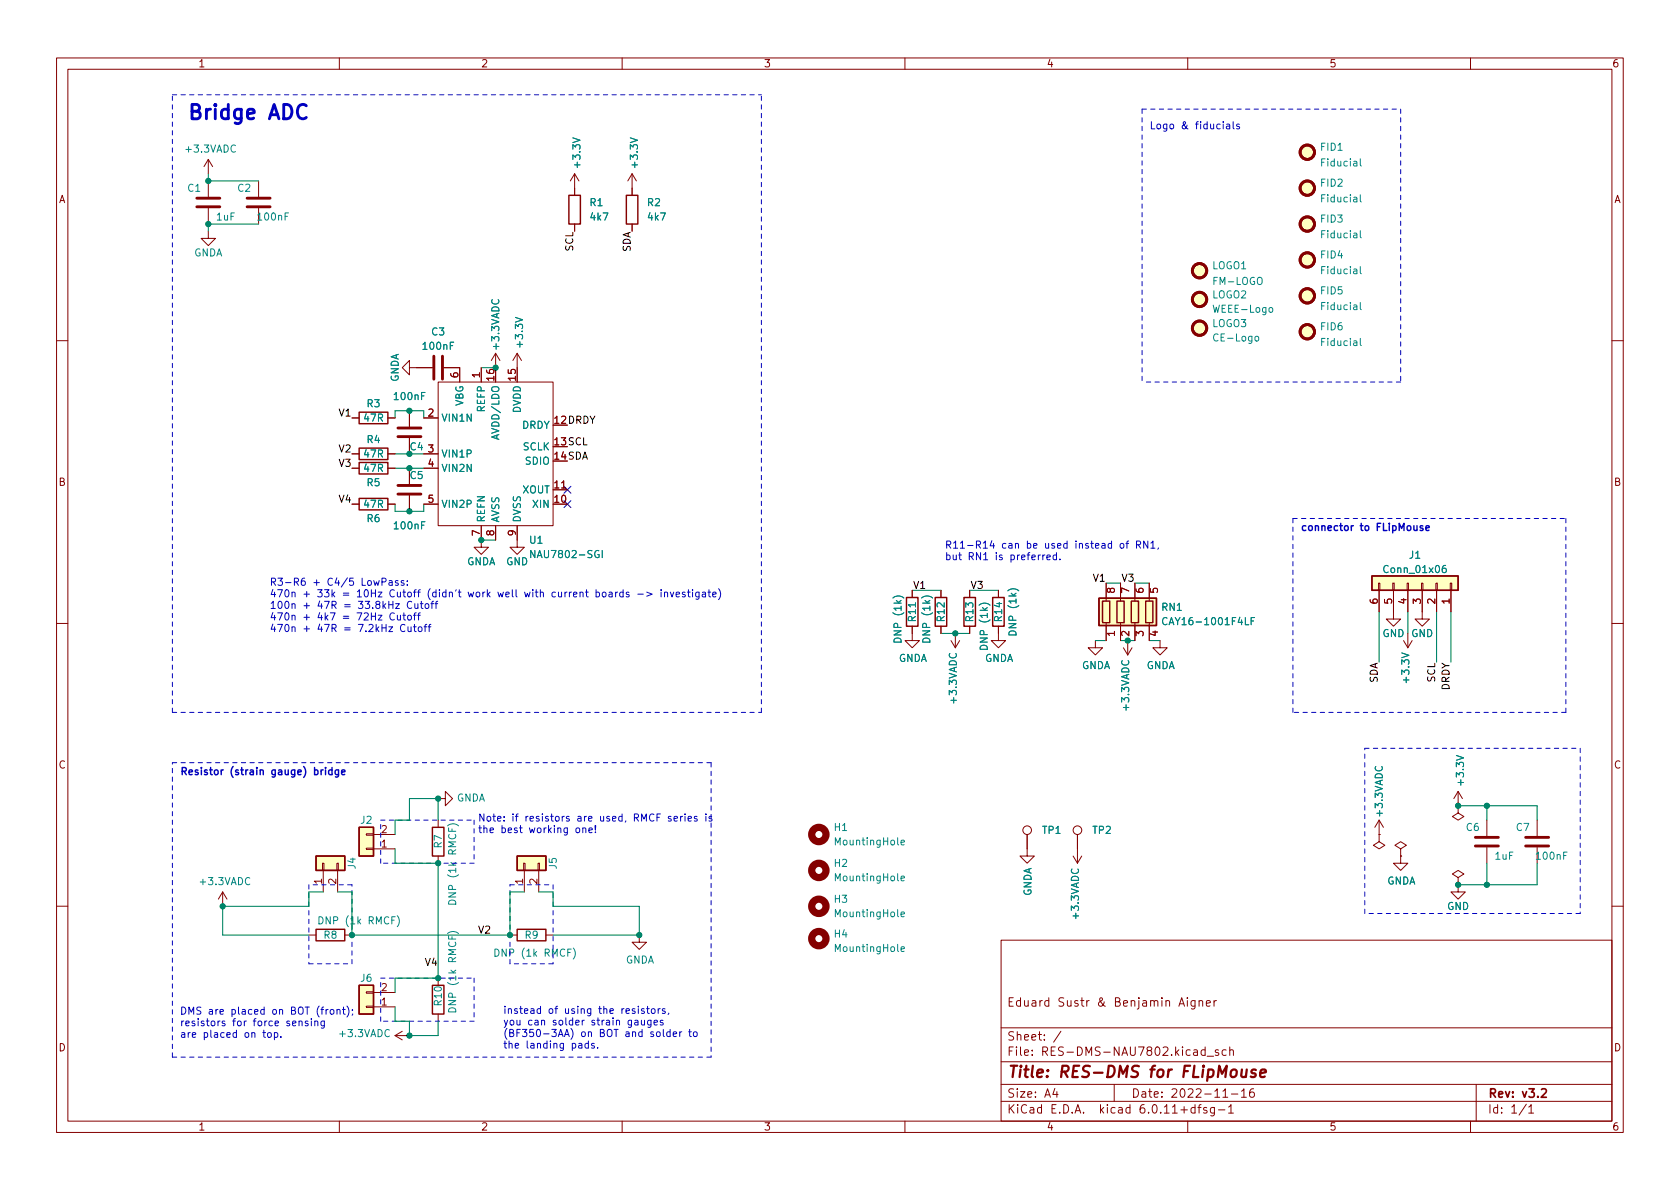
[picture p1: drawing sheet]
<svg xmlns="http://www.w3.org/2000/svg" width="297mm" height="210mm" viewBox="0 0 297 210" stroke-linecap="round" stroke-linejoin="round" font-family="sans-serif">
<g fill="none" stroke="#840000" stroke-width=".18">
<path d="M10 10.2h277v190.1h-277zM12 12.2h273v186.1h-273zM60 10.2v2M110 10.2v2M160 10.2v2M210 10.2v2M260 10.2v2M36.8 28.2l-.7 1.3M36.8 28.2v2.5M36.8 32v2.8M36.8 36.8v2.8M36.8 28.2l.8 1.3"/>
<path d="M45.7 32v2.8M45.7 36.8v2.8M101.6 30.7v3.8M101.6 39.6v1.3M101.6 30.7l-.8 1.3M101.6 30.7l.8 1.3M111.8 30.7l-.8 1.3M111.8 30.7v3.8M111.8 39.6v1.3M111.8 30.7l.7 1.3M36.8 40.9v1.3h1.3l-1.3 1.2-1.2-1.2h1.2M10 60.2h2"/>
<path d="M62.2 73.9h1.3M68.6 73.9h1.2M72.4 65v-1.3l-1.3 1.3 1.3 1.3v-1.3h4.1M72.4 72.6v2.8M72.4 77.5v2.8M74.9 73.9h2.6M77.5 67.6h20.3v25.4h-20.3zM78.5 65h2.8v2.6M85.1 65v2.6M87.6 62.5v5.1M87.6 62.5l-.7 1.2M87.6 62.5l.8 1.2"/>
<path d="M91.4 62.5v5.1M91.4 62.5l-.7 1.2M91.4 62.5l.8 1.2M285 60.2h2M62.2 89.1h1.3M62.2 80.3h1.3M62.2 82.8h1.3M68.6 89.1h1.2M68.6 80.3h1.2M68.6 82.8h1.2M72.4 82.8v2.8M72.4 87.6v2.8"/>
<path d="M74.9 89.1h2.6M74.9 80.3h2.6M74.9 82.8h2.6M85.1 93v3.8h1.3l-1.3 1.2-1.3-1.2h1.3M87.6 93v2.5M91.4 93v3.8h1.3l-1.3 1.2-1.2-1.2h1.2M97.8 89.1h2.5M97.8 86.6h2.5M99.3 86.3h.7M10 110.2h2M161.3 110.7v2.6h1.3l-1.3 1.2-1.3-1.2h1.3M161.3 104.4v1.3"/>
<path d="M166.4 104.4v1.3M166.4 110.7v1.3M168.1 113.3l.8 1.2M168.9 112v2.5M169.7 113.3l-.8 1.2M171.4 104.4v1.3M171.4 110.7v1.3M176.5 110.7v2.6h1.3l-1.3 1.2-1.2-1.2h1.2M176.5 104.4v1.3M193.7 113.3v1.2h1.2l-1.2 1.3-1.3-1.3h1.3M195.6 103.1v3.2M195.6 110.1v3.2"/>
<path d="M196.3 104.3l.3-.3 .3 .1 .1 .2v.3l-.4 .2-.2-.2-.2-.5-.2-.1-.2 .1v.4l.1 .2 .2 .1 .2-.3M197 112h-1.2l.3 .4M198.1 103.1v3.2M198.1 110.1v3.2M198.6 114.5l.8 1.3M199.4 113.3v2.5M199.6 111.6v.8l-.9-.8-.4 .3 .1 .5M199.6 104.5l-1.3-.5v.8M200.2 114.5l-.8 1.3M200.7 103.1v3.2M200.7 110.1v3.2M200.9 112.4v-.8l.4 .5 .2-.4h.5l.1 .2-.1 .5"/>
<path d="M200.9 104.1v.4a.86 .86 0 0 0 1.2 0l-.1-.4-.4-.1-.3 .3 .1 .3 .2 .2M203.2 103.1v3.2M203.2 110.1v3.2M203.4 104.1v.6l.6 .1-.1-.2v-.5l.2-.1 .4 .1 .2 .2-.2 .5M204.2 111.6v.8l-.9-.3M205.1 113.3v1.2h1.3l-1.3 1.3-1.3-1.3h1.3M243.7 103.1h.3v1.3h-.3zM243.8 104.4v3.8M246.3 103.1h.2v1.3h-.2zM246.4 104.4v5.1h1.2l-1.2 1.2-1.3-1.2h1.3M248.2 113.3l.7 1.2M248.8 103.1h.2v1.3h-.2z"/>
<path d="M248.9 104.4v3.8M248.9 112v2.5M249.7 113.3l-.8 1.2M251.3 103.1h.3v1.3h-.3zM251.5 104.4v5.1h1.2l-1.2 1.2-1.3-1.2h1.3M253.9 103.1h.2v1.3h-.2zM254 104.4v3.8M256.4 103.1h.3v1.3h-.3zM256.5 104.4v3.8M285 110.2h2M257.8 139.9l-.8 1.3M257.8 139.9v2.6"/>
<path d="M257.8 139.9l.8 1.3M39.4 157.7l-.8 1.3M39.4 157.7v2.6M39.4 157.7l.7 1.3M57 152.6h.3v1.3h-.3zM57.1 153.9v3.8M59.6 152.6h.2v1.3h-.2zM59.7 153.9v3.8M64.8 147.4h1.2v.3h-1.2zM64.8 150h1.2v.2h-1.2zM66 150.1h3.8M66 147.6h3.8"/>
<path d="M77.5 141.2h1.2v-1.3l1.3 1.3-1.3 1.3v-1.3M77.5 145v1.3M77.5 151.4v1.2M92.6 152.6h.2v1.3h-.2zM92.7 153.9v3.8M95.1 152.6h.3v1.3h-.3zM95.2 153.9v3.8M181.6 147.6v3.8h1.3l-1.3 1.2-1.3-1.2h1.3M189.7 151.4l.8 1.2M190.5 147.6v5M191.3 151.4l-.8 1.2M243.8 147.6v1.2l1.1 .7-1.1 .6-1-.6 1-.7"/>
<path d="M243.8 147.6h.1M243.8 145v2.6M243.8 145l-.7 1.3M243.8 145l.8 1.3M247.6 151.4v1.2h1.3l-1.3 1.3-1.2-1.3h1.2M247.6 150.1l1.1-.6-1.1-.7-1 .7 1 .6v1.3M247.6 151.4h.1M257.8 156.5v1.2h1.3l-1.3 1.3-1.3-1.3h1.3M257.8 142.5v1.3l1 .6-1 .6-1-.6 1-.6M257.8 142.5h.1M257.8 155.2l1-.6-1-.7-1 .7 1 .6v1.3M257.8 156.5h.1"/>
<path d="M262.9 145v2.8M262.9 149.9v2.7M271.8 145v2.8M271.8 149.9v2.7M10 160.2h2M54.6 165.3h1.3M61 165.3h1.2M64.8 175.4h1.2v.2h-1.2zM64.8 177.9h1.2v.3h-1.2zM66 178h3.8M66 175.5h3.8M77.5 173v1.2"/>
<path d="M77.5 179.3v1.3M90.2 165.3h1.2M96.5 165.3h1.3M113 165.3v1.3h1.3l-1.3 1.3-1.2-1.3h1.2M177 166.3h108v32h-108zM185.4 177l-.4-.1-.3 .3v.4l.2 .3h.5M185.4 176.4v1.5M206.1 177.1l.3-.2 .3 .1 .1 .9M285 160.2h2M60 198.3v2M69.8 183.1l1.3 .8M69.8 183.1h2.6"/>
<path d="M71.1 182.4l-1.3 .7M110 198.3v2M160 198.3v2M177 194.8h108M177 191.8h108M177 187.8h108M177 181.8h108M182.5 186.5v.1M182.5 185.7v.1M184.6 183.8v.1M184.6 183v.1M187.6 182.4l-1.3 1.9"/>
<path d="M197 191.8v3M210 198.3v2M213.4 186.8h1.2M215.4 185.7l-.3-.1-.2 .2v.3l.5 .1v.4h-.5M215.4 196.3h1.2M216.8 185.7l-.4-.1-.3 .3v.4l.1 .3h.6M217.2 195.8l.4-.5v1.5M217.2 196.8h.9M217.4 185.8l.2-.2 .4 .1 .1 .9M217.4 185.1v1.5M217.7 193.5h1.2M219.5 193l.4-.5v1.5"/>
<path d="M219.5 194h.9M221.6 192.5a.59 .59 0 0 0-.7 .7v.5l.2 .3h.4l.2-.1 .1-.5-.2-.2-.4-.1-.3 .3M260 198.3v2M261 191.8v6.5M270.3 195.8l.4-.5v1.5M270.3 196.8h.9"/>
<circle cx="181.6" cy="146.8" r=".76"/>
<circle cx="190.5" cy="146.8" r=".76"/>
</g>
<path d="M201.4 188.6a.85 .85 0 0 0-1.1 .1 .45 .45 0 0 0 .2 .7l.4 .1a.49 .49 0 0 1 .3 .5 .49 .49 0 0 1-.4 .5l-.8-.1" fill="none" stroke="#840000" stroke-width=".4"/>
<g fill="#ffffc2" stroke="#ffffc2" stroke-width=".18">
<path d="M194.3 105.8h10.2v4.8h-10.2z"/>
<path d="M242.6 101.8h15.2v2.6h-15.2z"/>
<path d="M63.5 146.3h2.5v5.1h-2.5z"/>
<path d="M55.9 151.4h5.1v2.5h-5.1z"/>
<path d="M63.5 174.2h2.5v5.1h-2.5z"/>
<path d="M91.4 151.4h5.1v2.5h-5.1z"/>
<circle cx="212.1" cy="53" r="1.27"/>
<circle cx="231.1" cy="58.7" r="1.27"/>
<circle cx="231.1" cy="26.9" r="1.27"/>
<circle cx="231.1" cy="46" r="1.27"/>
<circle cx="231.1" cy="39.6" r="1.27"/>
<circle cx="231.1" cy="33.3" r="1.27"/>
<circle cx="231.1" cy="52.3" r="1.27"/>
<circle cx="212.1" cy="58" r="1.27"/>
<circle cx="212.1" cy="47.9" r="1.27"/>
</g>
<g fill="none" stroke="#840000" stroke-width=".51">
<path d="M34.8 36.6h4.1M34.8 35h4.1M43.7 36.6h4.1M43.7 35h4.1M70.4 75.7h4M70.4 77.2h4M76.7 63v4.1M78.2 63v4.1M70.4 85.8h4M70.4 87.4h4M260.9 149.6h4M260.9 148.1h4"/>
<path d="M269.7 149.6h4.1M269.7 148.1h4.1"/>
<circle cx="231.1" cy="26.9" r="1.27"/>
<circle cx="231.1" cy="33.3" r="1.27"/>
<circle cx="231.1" cy="39.6" r="1.27"/>
<circle cx="212.1" cy="47.9" r="1.27"/>
<circle cx="212.1" cy="53" r="1.27"/>
<circle cx="212.1" cy="58" r="1.27"/>
<circle cx="231.1" cy="58.7" r="1.27"/>
<circle cx="231.1" cy="52.3" r="1.27"/>
<circle cx="231.1" cy="46" r="1.27"/>
</g>
<g fill="none" stroke="#008484" stroke-width=".18">
<path d="M41.6 25.8a.6 .6 0 0 0-.8 .4 .6 .6 0 0 0 .6 .7l.2-.1M51 37.7h-.6v1.2M101.3 24.4l1.3 .4-1.3 .4M111.4 24.4l1.3 .4-1.3 .4M239.4 28.6h.4l.1 .8M239.4 34.9h.4l.1 .8M239.9 28.8l-.4 .1-.2 .2 .2 .3 .4-.1M239.9 35.2h-.4l-.2 .2 .2 .3 .4-.1M240.5 28.1v1.1l.2 .2M240.5 34.4v1.1l.2 .2M87.1 53a.6 .6 0 0 0 .4 .8 .6 .6 0 0 0 .7-.6l-.1-.2M91.1 56.1l1.3 .4-1.3 .5"/>
<path d="M222 59.5h.3l.3 .2v.4l-.3 .2-.3-.1-.1-.1zM222.4 49.2l.2-.2a.43 .43 0 0 1 .6 .5v.4a.42 .42 0 0 1-.5 .4 .42 .42 0 0 1-.4-.4zM224.4 54.5l.2-.1 .4 .1v.5l-.1 .2h-.3l-.2-.1zM239.4 47.6h.4l.1 .8M239.4 41.3h.4l.1 .8M239.4 54h.4l.1 .8M239.9 47.9h-.4l-.2 .2 .2 .3 .4-.1M239.9 41.5l-.4 .1-.2 .2 .2 .3 .4-.1M239.9 54.2l-.4 .1-.2 .2 .2 .3 .4-.1M240.5 59.8v1.1l.2 .2M240.5 47.1v1.1l.2 .2M240.5 40.8v1.1l.2 .2"/>
<path d="M240.5 53.5v1.1l.2 .2M75.1 69.4h-.6v1.3M80.2 60.5h-.6v1.3M239.4 60.3h.4l.1 .8M239.9 60.6h-.4l-.2 .2 .2 .3 .4-.1M75.1 92.3h-.6v1.2M105.9 97.4a.59 .59 0 0 0-.8 .6 .59 .59 0 0 0 .8 .6v-.5h-.2M106.5 97.3v1.3M255.6 100l-.4 .1a.86 .86 0 0 0 0 1.2l.5-.2v-.4l-.2-.2h-.4l-.1 .2M157.9 105.7a1.46 1.46 0 0 1 1.9 0M161.9 106.6v.7M163 105.7a1.46 1.46 0 0 1 1.9 0"/>
<path d="M168 115.6a.6 .6 0 0 0 .4 .8 .6 .6 0 0 0 .7-.6l-.1-.2M173.1 107a1.46 1.46 0 0 1 1.9 0M178.2 104.5a1.46 1.46 0 0 1 1.9 0M198.4 116.8a.6 .6 0 0 0 .5 .9 .6 .6 0 0 0 .7-.6l-.1-.3M220.2 109.2v1.3h.6M221.2 109.8h.4M221.8 109.2h-.6v1.3M247.8 115.5l1.3 .4-1.3 .4M243.3 135.5a.6 .6 0 0 0 .4 .9 .6 .6 0 0 0 .7-.6l-.1-.3M257.5 133.6l1.3 .4-1.3 .4M44.2 155.3a.6 .6 0 0 0-.9 .4 .6 .6 0 0 0 .6 .7l.3-.1M158.7 154.5v1.1l.2 .2"/>
<path d="M158.7 148.1v1.1l.2 .2M159.3 155.3l.6-.1v-.2l-.4-.1-.2 .2 .1 .6h.5M159.3 149l.6-.1v-.3h-.4l-.2 .1 .1 .7h.5M189.5 153.7a.6 .6 0 0 0 .5 .8 .6 .6 0 0 0 .7-.6l-.1-.2M277.1 150.7h-.6v1.3M158.7 167v1.1l.2 .2M158.7 160.8v1.1l.2 .2M159.3 167.8l.6-.1v-.2l-.4-.1-.2 .2 .1 .6h.5M159.3 161.7l.6-.1v-.3h-.4l-.2 .1 .1 .7h.5M68.8 182.2a.6 .6 0 0 0-.8 .4 .6 .6 0 0 0 .6 .7l.2-.1"/>
</g>
<g fill="none" stroke="#840000" stroke-width=".25">
<path d="M100.6 34.5h2v5.1h-2zM110.7 34.5h2.1v5.1h-2.1zM63.5 72.9h5.1v2h-5.1zM63.5 79.2h5.1v2.1h-5.1zM63.5 81.8h5.1v2h-5.1zM63.5 88.1h5.1v2.1h-5.1zM160.3 105.7h2v5h-2zM165.4 105.7h2v5h-2zM170.4 105.7h2.1v5h-2.1zM175.5 105.7h2v5h-2zM194.3 105.8h10.2v4.8h-10.2zM194.9 106.3h1.3v3.8h-1.3z"/>
<path d="M197.5 106.3h1.3v3.8h-1.3zM200 106.3h1.3v3.8h-1.3zM202.6 106.3h1.2v3.8h-1.2zM242.6 101.8h15.2v2.6h-15.2zM55.9 151.4h5.1v2.5h-5.1zM63.5 146.3h2.5v5.1h-2.5zM76.5 146.3h2v5.1h-2zM91.4 151.4h5.1v2.5h-5.1zM55.9 164.3h5.1v2.1h-5.1zM63.5 174.2h2.5v5.1h-2.5zM76.5 174.2h2v5.1h-2zM91.4 164.3h5.1v2.1h-5.1z"/>
</g>
<g fill="none" stroke="#840000" stroke-width="1.3">
<circle cx="144.8" cy="153.9" r="1.27"/>
<circle cx="144.8" cy="147.6" r="1.27"/>
<circle cx="144.8" cy="166" r="1.27"/>
<circle cx="144.8" cy="160.3" r="1.27"/>
</g>
<g fill="none" stroke="#0000c2" stroke-width=".18">
<path d="M219.1 22l-.3-.1-.2 .2 .1 .2 .4 .1v.3h-.5M175.4 95.6l-.3 .9h.8M175.7 96.1v.8M187.4 98.9v.1M200.9 96.3h.7l.1-.2-.1-.3-.7-.1v1.2M51.6 104.8l.2-.1 .3 .1 .1 .8M51.6 106.9l.2-.1h.3l.1 .8M51.6 108.9l.2-.1 .3 .1 .1 .7M51.6 111l.2-.2 .3 .1 .1 .8M53.9 102.2l-.4 .1a.86 .86 0 0 0 0 1.2l.4-.1 .1-.4-.3-.3h-.2l-.2 .3M62.5 102.2h-.6l-.1 .6 .2-.1 .4 .1 .1 .2v.4l-.2 .1-.5-.1M76.1 104.1a1.46 1.46 0 0 0 0 1.9"/>
<path d="M82.8 104.7l.2 .9 .3-.7 .2 .7 .2-.9M88 104.7l.3 .9 .2-.7 .3 .7 .2-.9M92.8 104.7l.2 .9 .2-.7 .3 .7 .2-.9M98.2 104.8l-.4-.1-.2 .2 .1 .6h.5M105.4 104.8l.4-.1 .2 .2-.1 .6h-.5M105.4 104.3v1.3M112.8 105.1h.9M114.3 104.7l1 .4-1 .3M116.9 104.3v.1M116.9 104.7v.9M117.5 104.8l.2-.1 .3 .1v.8M117.5 104.7v.9"/>
<path d="M89.1 145.1v.1M89.1 144.4v.1M100.3 146.4v1l-.2 .3-.3-.1M100.3 146.5l-.3-.1-.3 .2 .1 .6h.5M100.6 144.4h-.3l-.2 .1 .1 .2 .4 .1v.3h-.5M124.8 143.9v.2M124.8 144.4v.8M125.8 144.4h-.3l-.1 .1v.2l.4 .1v.3h-.4M46.7 178.6l-.4-.1-.2 .2 .1 .6h.5M46.7 178.1v1.3M62.3 178.6v.1M62.4 179.3l-.2 .2"/>
<path d="M95.6 178.4h-.4l-.2 .2 .1 .6h.5M95.6 177.9v1.3M118.2 179.2l-.1 .2M39.7 180.6h-.3l-.1 .1v.2l.4 .1v.3h-.4M41.8 182.7l-.4-.1-.2 .2 .1 .6h.5M41.8 182.2v1.2M99.6 184.5v1l-.2 .3-.3-.1M99.6 184.6l-.3-.1-.3 .2 .1 .6h.5M99.8 183.3l.4-1.3 .4 1.3M99.9 182.9h.6M101 181.9a1.46 1.46 0 0 1 0 1.9M103.3 180.4l-.4 .3"/>
</g>
<path d="M239.3 93l-.4 .2M39.5 136.1l-.4 .3" fill="none" stroke="#0000c2" stroke-width=".25"/>
<g fill="none" stroke="#0000c2" stroke-width=".18" stroke-dasharray=".8 .8">
<path d="M30.5 16.8h104.1M201.9 19.3v48.3M201.9 19.3h45.7M247.6 19.3v48.3M247.6 67.6h-45.7M228.6 91.7h48.3M276.9 91.7v34.3M30.5 126h104.1M30.5 134.9h95.2M30.5 126v-109.2M125.7 134.9v52M134.6 126v-109.2"/>
<path d="M228.6 126v-34.3M241.3 132.3h38.1M276.9 126h-48.3M279.4 132.3v29.2M54.6 156.5v13.9M62.2 156.5h-7.6M67.3 152.6v-7.6M67.3 145h16.5M83.8 145v7.6M83.8 152.6h-16.5M90.2 156.5h7.6M97.8 156.5v13.9"/>
<path d="M54.6 170.4h7.6M62.2 170.4v-13.9M67.3 173h16.5M83.8 173v7.6M90.2 170.4v-13.9M97.8 170.4h-7.6M241.3 161.5v-29.2M279.4 161.5h-38.1M30.5 186.9v-52M67.3 180.6v-7.6M83.8 180.6h-16.5M125.7 186.9h-95.2"/>
</g>
<g fill="none" stroke="#008400" stroke-width=".18">
<path d="M36.8 30.7v1.3h8.9M45.7 39.6h-8.9v1.3M69.8 73.9v-1.3h5.1v1.3M85.1 65h2.5M69.8 89.1v1.3h5.1v-1.3M69.8 80.3h2.6M69.8 82.8h5.1M85.1 95.5h2.5M161.3 104.4h5.1M166.4 112h5M171.4 104.4h5.1M193.7 113.3h1.9"/>
<path d="M195.6 103.1h2.5M198.1 113.3h2.6M200.7 103.1h2.5M203.2 113.3h1.9M243.8 108.2v8.9M248.9 108.2v3.8M254 108.2v8.9M256.5 108.2v8.9M57.1 157.7h-2.5v2.6h-15.2v5h15.2M59.7 157.7h2.5v7.6h28v-7.6h2.5M69.8 150.1v2.5h7.7v20.4h-7.7v2.5M77.5 145v-3.8h-5.1v3.8h-2.6v2.6"/>
<path d="M95.2 157.7h2.6v2.6h15.2v5h-15.2M257.8 142.5h14v2.5M262.9 142.5v2.5M262.9 152.6v3.9M271.8 152.6v3.9h-14M69.8 178v2.6h2.6v2.5h5.1v-2.5"/>
</g>
<path d="M99.7 86l1.2 1.2M99.7 88.5l1.2 1.3M100.9 86l-1.2 1.2M100.9 88.5l-1.2 1.3" fill="none" stroke="#000084" stroke-width=".18"/>
<g fill="#008400" stroke="#008400" stroke-width=".18">
<circle cx="62.2" cy="165.3" r=".46"/>
<circle cx="39.4" cy="160.3" r=".46"/>
<circle cx="257.8" cy="142.5" r=".46"/>
<circle cx="199.4" cy="113.3" r=".46"/>
<circle cx="87.6" cy="65" r=".46"/>
<circle cx="72.4" cy="72.6" r=".46"/>
<circle cx="72.4" cy="82.8" r=".46"/>
<circle cx="72.4" cy="80.3" r=".46"/>
<circle cx="262.9" cy="142.5" r=".46"/>
<circle cx="262.9" cy="156.5" r=".46"/>
<circle cx="257.8" cy="156.5" r=".46"/>
<circle cx="72.4" cy="90.4" r=".46"/>
<circle cx="85.1" cy="95.5" r=".46"/>
<circle cx="36.8" cy="32" r=".46"/>
<circle cx="36.8" cy="39.6" r=".46"/>
<circle cx="90.2" cy="165.3" r=".46"/>
<circle cx="113" cy="165.3" r=".46"/>
<circle cx="77.5" cy="141.2" r=".46"/>
<circle cx="77.5" cy="152.6" r=".46"/>
<circle cx="77.5" cy="173" r=".46"/>
<circle cx="72.4" cy="183.1" r=".46"/>
<circle cx="168.9" cy="112" r=".46"/>
</g>
<g font-size="3.5" fill="#0000c2">
<text x="33" y="21.1">Bridge</text>
<text x="47.6" y="21.1">ADC</text>
</g>
<g font-size="2.8" fill="#840000">
<text x="178" y="191.2">Title:</text>
<text x="187.3" y="191.2">RES-DMS</text>
<text x="203.6" y="191.2">for</text>
<text x="209.7" y="191.2">FLipMouse</text>
</g>
<g font-size="2.1" fill="#840000">
<text x="178" y="178.5">Eduard</text>
<text x="187" y="178.5">Sustr</text>
<text x="194.1" y="178.5">&amp;</text>
<text x="197.2" y="178.5">Benjamin</text>
<text x="208.8" y="178.5">Aigner</text>
<text x="178" y="184.5">Sheet:</text>
<text x="178" y="187.2">File:</text>
<text x="184.4" y="187.2">RES-DMS-NAU7802.kicad_sch</text>
<text x="178" y="197.4">KiCad</text>
<text x="178" y="194.6">Size:</text>
<text x="184.7" y="194.6">A4</text>
<text x="185.7" y="197.4">E.D.A.</text>
<text x="194.6" y="197.4">kicad</text>
<text x="200" y="194.6">Date:</text>
<text x="201.8" y="197.4">6.0.11+dfsg-1</text>
<text x="207" y="194.6">2022-11-16</text>
<text x="263" y="194.6">Rev:</text>
<text x="263" y="197.4">Id:</text>
<text x="267.1" y="197.4">1/1</text>
<text x="269.1" y="194.6">v3.2</text>
</g>
<g font-size="1.8" fill="#840000">
<text x="35" y="12.3">1</text>
<text x="85" y="12.3">2</text>
<text x="135" y="12.3">3</text>
<text x="185" y="12.3">4</text>
<text x="235" y="12.3">5</text>
<text x="285" y="12.3">6</text>
<text x="10.4" y="36.3">A</text>
<text x="285.4" y="36.3">A</text>
<text x="81" y="67" transform="rotate(-90 81 67)">6</text>
<text x="84.8" y="67" transform="rotate(-90 84.8 67)">1</text>
<text x="87.4" y="67.6" transform="rotate(-90 87.4 67.6)">16</text>
<text x="91.2" y="67.6" transform="rotate(-90 91.2 67.6)">15</text>
<text x="75.5" y="73.7">2</text>
<text x="97.8" y="74.9">12 DRDY</text>
<text x="97.8" y="74.9">12</text>
<text x="75.5" y="80">3</text>
<text x="75.5" y="82.5">4</text>
<text x="97.8" y="78.7">13 SCL</text>
<text x="97.8" y="81.3">14 SDA</text>
<text x="97.8" y="78.7">13</text>
<text x="97.8" y="81.3">14</text>
<text x="10.3" y="86.3">B</text>
<text x="75.5" y="88.9">5</text>
<text x="97.8" y="88.9">10</text>
<text x="97.8" y="86.4">11</text>
<text x="285.3" y="86.3">B</text>
<text x="84.8" y="94.9" transform="rotate(-90 84.8 94.9)">7</text>
<text x="87.4" y="94.9" transform="rotate(-90 87.4 94.9)">8</text>
<text x="91.2" y="94.9" transform="rotate(-90 91.2 94.9)">9</text>
<text x="243.6" y="107" transform="rotate(-90 243.6 107)">6</text>
<text x="246.1" y="107" transform="rotate(-90 246.1 107)">5</text>
<text x="248.7" y="107" transform="rotate(-90 248.7 107)">4</text>
<text x="251.2" y="107" transform="rotate(-90 251.2 107)">3</text>
<text x="253.7" y="107" transform="rotate(-90 253.7 107)">2</text>
<text x="256.3" y="107" transform="rotate(-90 256.3 107)">1</text>
<text x="197.9" y="112.7" transform="rotate(-90 197.9 112.7)">1</text>
<text x="205.5" y="112.7" transform="rotate(-90 205.5 112.7)">4</text>
<text x="10.3" y="136.3">C</text>
<text x="285.3" y="136.3">C</text>
<text x="67.3" y="149.9">1</text>
<text x="67.3" y="147.3">2</text>
<text x="56.9" y="156.5" transform="rotate(-90 56.9 156.5)">1</text>
<text x="59.4" y="156.5" transform="rotate(-90 59.4 156.5)">2</text>
<text x="92.5" y="156.5" transform="rotate(-90 92.5 156.5)">1</text>
<text x="95" y="156.5" transform="rotate(-90 95 156.5)">2</text>
<text x="67.3" y="177.8">1</text>
<text x="67.3" y="175.3">2</text>
<text x="10.3" y="186.3">D</text>
<text x="285.3" y="186.3">D</text>
<text x="35" y="200.3">1</text>
<text x="85" y="200.3">2</text>
<text x="135" y="200.3">3</text>
<text x="185" y="200.3">4</text>
<text x="235" y="200.3">5</text>
<text x="285" y="200.3">6</text>
</g>
<g font-size="1.8" fill="#0000c2">
<text x="203.2" y="22.8">Logo</text>
<text x="208.8" y="22.8">&amp;</text>
<text x="211.5" y="22.8">fiducials</text>
<text x="229.9" y="93.9">connector</text>
<text x="240.5" y="93.9">to</text>
<text x="243.6" y="93.9">FLipMouse</text>
<text x="167" y="97">R11-R14</text>
<text x="167" y="99">but</text>
<text x="171.1" y="99">RN1</text>
<text x="176.1" y="99">is</text>
<text x="177.1" y="97">can</text>
<text x="178.8" y="99">preferred.</text>
<text x="181.6" y="97">be</text>
<text x="184.9" y="97">used</text>
<text x="190.5" y="97">instead</text>
<text x="198.5" y="97">of</text>
<text x="201.5" y="97">RN1,</text>
<text x="47.6" y="103.6">R3-R6</text>
<text x="47.6" y="105.6">470n</text>
<text x="47.6" y="107.7">100n</text>
<text x="53.5" y="105.6">+</text>
<text x="53.5" y="107.7">+</text>
<text x="55.3" y="103.6">+</text>
<text x="56.2" y="105.6">33k</text>
<text x="56.2" y="107.7">47R</text>
<text x="58" y="103.6">C4/5</text>
<text x="60.8" y="105.6">=</text>
<text x="61" y="107.7">=</text>
<text x="63.5" y="105.6">10Hz</text>
<text x="63.7" y="107.7">33.8kHz</text>
<text x="64.1" y="103.6">LowPass:</text>
<text x="69.4" y="105.6">Cutoff</text>
<text x="72.5" y="107.7">Cutoff</text>
<text x="76.2" y="105.6">(didn't</text>
<text x="83.6" y="105.6">work</text>
<text x="89" y="105.6">well</text>
<text x="93.9" y="105.6">with</text>
<text x="98.8" y="105.6">current</text>
<text x="106.7" y="105.6">boards</text>
<text x="118.5" y="105.6">investigate)</text>
<text x="47.6" y="109.7">470n</text>
<text x="47.6" y="111.7">470n</text>
<text x="53.5" y="109.7">+</text>
<text x="53.5" y="111.7">+</text>
<text x="56.2" y="109.7">4k7</text>
<text x="56.2" y="111.7">47R</text>
<text x="60.8" y="109.7">=</text>
<text x="61" y="111.7">=</text>
<text x="63.5" y="109.7">72Hz</text>
<text x="63.7" y="111.7">7.2kHz</text>
<text x="69.4" y="109.7">Cutoff</text>
<text x="71.2" y="111.7">Cutoff</text>
<text x="31.7" y="137.1">Resistor</text>
<text x="40.7" y="137.1">(strain</text>
<text x="48.2" y="137.1">gauge)</text>
<text x="55.9" y="137.1">bridge</text>
<text x="84.5" y="145.3">Note:</text>
<text x="84.5" y="147.3">the</text>
<text x="88.5" y="147.3">best</text>
<text x="90.5" y="145.3">if</text>
<text x="92.9" y="145.3">resistors</text>
<text x="93.6" y="147.3">working</text>
<text x="102" y="147.3">one!</text>
<text x="102.3" y="145.3">are</text>
<text x="106.4" y="145.3">used,</text>
<text x="112.6" y="145.3">RMCF series</text>
<text x="31.7" y="179.4">DMS are</text>
<text x="40.9" y="179.4">placed</text>
<text x="48.4" y="179.4">on</text>
<text x="51.8" y="179.4">BOT (front);</text>
<text x="88.9" y="179.3">instead</text>
<text x="96.9" y="179.3">of</text>
<text x="99.9" y="179.3">using</text>
<text x="106.1" y="179.3">the</text>
<text x="110.2" y="179.3">resistors,</text>
<text x="31.7" y="181.5">resistors</text>
<text x="31.7" y="183.5">are</text>
<text x="35.9" y="183.5">placed</text>
<text x="41.1" y="181.5">for</text>
<text x="43.3" y="183.5">on</text>
<text x="44.9" y="181.5">force</text>
<text x="46.7" y="183.5">top.</text>
<text x="50.8" y="181.5">sensing</text>
<text x="88.9" y="181.3">you</text>
<text x="88.9" y="183.4">(BF350-3AA)</text>
<text x="88.9" y="185.4">the</text>
<text x="93" y="185.4">landing</text>
<text x="93.3" y="181.3">can</text>
<text x="97.8" y="181.3">solder</text>
<text x="101.1" y="185.4">pads.</text>
<text x="102.7" y="183.4">on</text>
<text x="104.8" y="181.3">strain</text>
<text x="106.1" y="183.4">BOT and</text>
<text x="111.3" y="181.3">gauges</text>
<text x="115.3" y="183.4">solder</text>
<text x="122.3" y="183.4">to</text>
</g>
<g font-size="1.8" fill="#008484">
<text x="32.5" y="27.4">+3.3VADC</text>
<text x="233.3" y="27">FID1</text>
<text x="233.3" y="29.8">Fiducial</text>
<text x="33" y="34.3">C1</text>
<text x="41.9" y="34.3">C2</text>
<text x="103" y="30" transform="rotate(-90 103 30)">+3.3V</text>
<text x="113.2" y="30" transform="rotate(-90 113.2 30)">+3.3V</text>
<text x="233.3" y="33.4">FID2</text>
<text x="38.1" y="39.4">1uF</text>
<text x="45.3" y="39.4">100nF</text>
<text x="104.1" y="36.8">R1</text>
<text x="104.1" y="39.4">4k7</text>
<text x="114.3" y="36.8">R2</text>
<text x="114.3" y="39.4">4k7</text>
<text x="233.3" y="39.7">FID3</text>
<text x="233.3" y="36.2">Fiducial</text>
<text x="34.3" y="45.7">GNDA</text>
<text x="214.3" y="48">LOGO1</text>
<text x="233.3" y="46.1">FID4</text>
<text x="233.3" y="42.5">Fiducial</text>
<text x="214.3" y="53.1">LOGO2</text>
<text x="214.3" y="50.8">FM-LOGO</text>
<text x="233.3" y="48.9">Fiducial</text>
<text x="233.3" y="52.4">FID5</text>
<text x="76.2" y="59.7">C3</text>
<text x="214.3" y="55.7">WEEE-Logo</text>
<text x="214.3" y="58.2">LOGO3</text>
<text x="233.3" y="58.8">FID6</text>
<text x="233.3" y="55.2">Fiducial</text>
<text x="74.5" y="62.2">100nF</text>
<text x="88.7" y="62.1" transform="rotate(-90 88.7 62.1)">+3.3VADC</text>
<text x="92.8" y="61.8" transform="rotate(-90 92.8 61.8)">+3.3V</text>
<text x="214.3" y="60.8">CE-Logo</text>
<text x="233.3" y="61.6">Fiducial</text>
<text x="69.4" y="71.1">100nF</text>
<text x="70.9" y="67.6" transform="rotate(-90 70.9 67.6)">GNDA</text>
<text x="82.3" y="71.8" transform="rotate(-90 82.3 71.8)">VBG</text>
<text x="64.1" y="74.9">47R</text>
<text x="64.7" y="72.4">R3</text>
<text x="78" y="74.9">VIN1N</text>
<text x="86.1" y="73" transform="rotate(-90 86.1 73)">REFP</text>
<text x="88.7" y="77.9" transform="rotate(-90 88.7 77.9)">AVDD/LDO</text>
<text x="92.2" y="76.2">DRDY</text>
<text x="92.5" y="73.1" transform="rotate(-90 92.5 73.1)">DVDD</text>
<text x="64.1" y="83.8">47R</text>
<text x="64.1" y="81.3">47R</text>
<text x="64.7" y="78.7">R4</text>
<text x="72.3" y="80">C4</text>
<text x="78" y="81.3">VIN1P</text>
<text x="78" y="83.8">VIN2N</text>
<text x="92.4" y="80">SCLK</text>
<text x="92.7" y="82.6">SDIO</text>
<text x="64.7" y="86.4">R5</text>
<text x="72.3" y="85.1">C5</text>
<text x="92.3" y="87.6">XOUT</text>
<text x="64.1" y="90.2">47R</text>
<text x="64.7" y="92.7">R6</text>
<text x="69.4" y="94">100nF</text>
<text x="78" y="90.2">VIN2P</text>
<text x="86.1" y="92.5" transform="rotate(-90 86.1 92.5)">REFN</text>
<text x="88.7" y="92.5" transform="rotate(-90 88.7 92.5)">AVSS</text>
<text x="92.5" y="92.5" transform="rotate(-90 92.5 92.5)">DVSS</text>
<text x="94" y="90.2">XIN</text>
<text x="82.5" y="100.3">GNDA</text>
<text x="89.4" y="100.3">GND</text>
<text x="93.5" y="96.5">U1</text>
<text x="93.5" y="99.1">NAU7802-SGI</text>
<text x="244.3" y="101.7">Conn_01x06</text>
<text x="249" y="99.2">J1</text>
<text x="180.1" y="107.7" transform="rotate(-90 180.1 107.7)">(1k)</text>
<text x="159.8" y="113.9" transform="rotate(-90 159.8 113.9)">DNP</text>
<text x="159.8" y="108.9" transform="rotate(-90 159.8 108.9)">(1k)</text>
<text x="162.3" y="110.1" transform="rotate(-90 162.3 110.1)">R11</text>
<text x="164.9" y="113.9" transform="rotate(-90 164.9 113.9)">DNP</text>
<text x="164.9" y="108.9" transform="rotate(-90 164.9 108.9)">(1k)</text>
<text x="167.4" y="110.1" transform="rotate(-90 167.4 110.1)">R12</text>
<text x="172.5" y="110.1" transform="rotate(-90 172.5 110.1)">R13</text>
<text x="175" y="110.2" transform="rotate(-90 175 110.2)">(1k)</text>
<text x="177.6" y="110.1" transform="rotate(-90 177.6 110.1)">R14</text>
<text x="180.1" y="112.7" transform="rotate(-90 180.1 112.7)">DNP</text>
<text x="205.2" y="108.4">RN1</text>
<text x="205.2" y="110.9">CAY16-1001F4LF</text>
<text x="244.4" y="113">GND</text>
<text x="249.4" y="113">GND</text>
<text x="158.9" y="117.4">GNDA</text>
<text x="174.1" y="117.4">GNDA</text>
<text x="175" y="115.2" transform="rotate(-90 175 115.2)">DNP</text>
<text x="191.2" y="118.7">GNDA</text>
<text x="202.7" y="118.7">GNDA</text>
<text x="169.6" y="124.7" transform="rotate(-90 169.6 124.7)">+3.3VADC</text>
<text x="200" y="126" transform="rotate(-90 200 126)">+3.3VADC</text>
<text x="249.6" y="121.1" transform="rotate(-90 249.6 121.1)">+3.3V</text>
<text x="80.7" y="142.1">GNDA</text>
<text x="259.2" y="139.2" transform="rotate(-90 259.2 139.2)">+3.3V</text>
<text x="63.6" y="146.1">J2</text>
<text x="147.3" y="147.3">H1</text>
<text x="147.3" y="149.9">MountingHole</text>
<text x="184.2" y="147.8">TP1</text>
<text x="193" y="147.8">TP2</text>
<text x="244.9" y="144.7" transform="rotate(-90 244.9 144.7)">+3.3VADC</text>
<text x="259.1" y="147.3">C6</text>
<text x="267.9" y="147.3">C7</text>
<text x="63.3" y="153.8" transform="rotate(-90 63.3 153.8)">J4</text>
<text x="78.5" y="150.1" transform="rotate(-90 78.5 150.1)">R7</text>
<text x="81" y="155.3" transform="rotate(-90 81 155.3)">(1k</text>
<text x="81" y="151.1" transform="rotate(-90 81 151.1)">RMCF)</text>
<text x="98.8" y="153.8" transform="rotate(-90 98.8 153.8)">J5</text>
<text x="147.3" y="153.7">H2</text>
<text x="264.2" y="152.4">1uF</text>
<text x="271.3" y="152.4">100nF</text>
<text x="35" y="156.9">+3.3VADC</text>
<text x="81" y="160.3" transform="rotate(-90 81 160.3)">DNP</text>
<text x="147.3" y="160">H3</text>
<text x="147.3" y="156.2">MountingHole</text>
<text x="182.8" y="158.5" transform="rotate(-90 182.8 158.5)">GNDA</text>
<text x="245.2" y="156.8">GNDA</text>
<text x="255.8" y="161.3">GND</text>
<text x="56" y="163.8">DNP</text>
<text x="57.1" y="166.4">R8</text>
<text x="61" y="163.8">(1k</text>
<text x="65.2" y="163.8">RMCF)</text>
<text x="92.7" y="166.4">R9</text>
<text x="147.3" y="166.2">H4</text>
<text x="147.3" y="162.6">MountingHole</text>
<text x="191.1" y="162.8" transform="rotate(-90 191.1 162.8)">+3.3VADC</text>
<text x="63.6" y="174">J6</text>
<text x="81" y="170.1" transform="rotate(-90 81 170.1)">RMCF)</text>
<text x="87.1" y="169.5">DNP</text>
<text x="92.1" y="169.5">(1k</text>
<text x="96.3" y="169.5">RMCF)</text>
<text x="110.6" y="170.8">GNDA</text>
<text x="147.3" y="168.7">MountingHole</text>
<text x="78.5" y="178" transform="rotate(-90 78.5 178)">R10</text>
<text x="81" y="179.3" transform="rotate(-90 81 179.3)">DNP</text>
<text x="81" y="174.3" transform="rotate(-90 81 174.3)">(1k</text>
<text x="59.7" y="183.8">+3.3VADC</text>
</g>
<g font-size="1.8">
<text x="101.3" y="44.5" transform="rotate(-90 101.3 44.5)">SCL</text>
<text x="111.5" y="44.6" transform="rotate(-90 111.5 44.6)">SDA</text>
<text x="59.8" y="73.6">V1</text>
<text x="59.8" y="82.5">V3</text>
<text x="59.8" y="80">V2</text>
<text x="59.8" y="88.9">V4</text>
<text x="161.4" y="104.1">V1</text>
<text x="171.5" y="104.1">V3</text>
<text x="193.1" y="102.9">V1</text>
<text x="198.2" y="102.9">V3</text>
<text x="243.6" y="120.8" transform="rotate(-90 243.6 120.8)">SDA</text>
<text x="253.7" y="120.7" transform="rotate(-90 253.7 120.7)">SCL</text>
<text x="256.3" y="122.1" transform="rotate(-90 256.3 122.1)">DRDY</text>
<text x="84.5" y="165.1">V2</text>
<text x="75" y="170.8">V4</text>
</g>
</svg>
